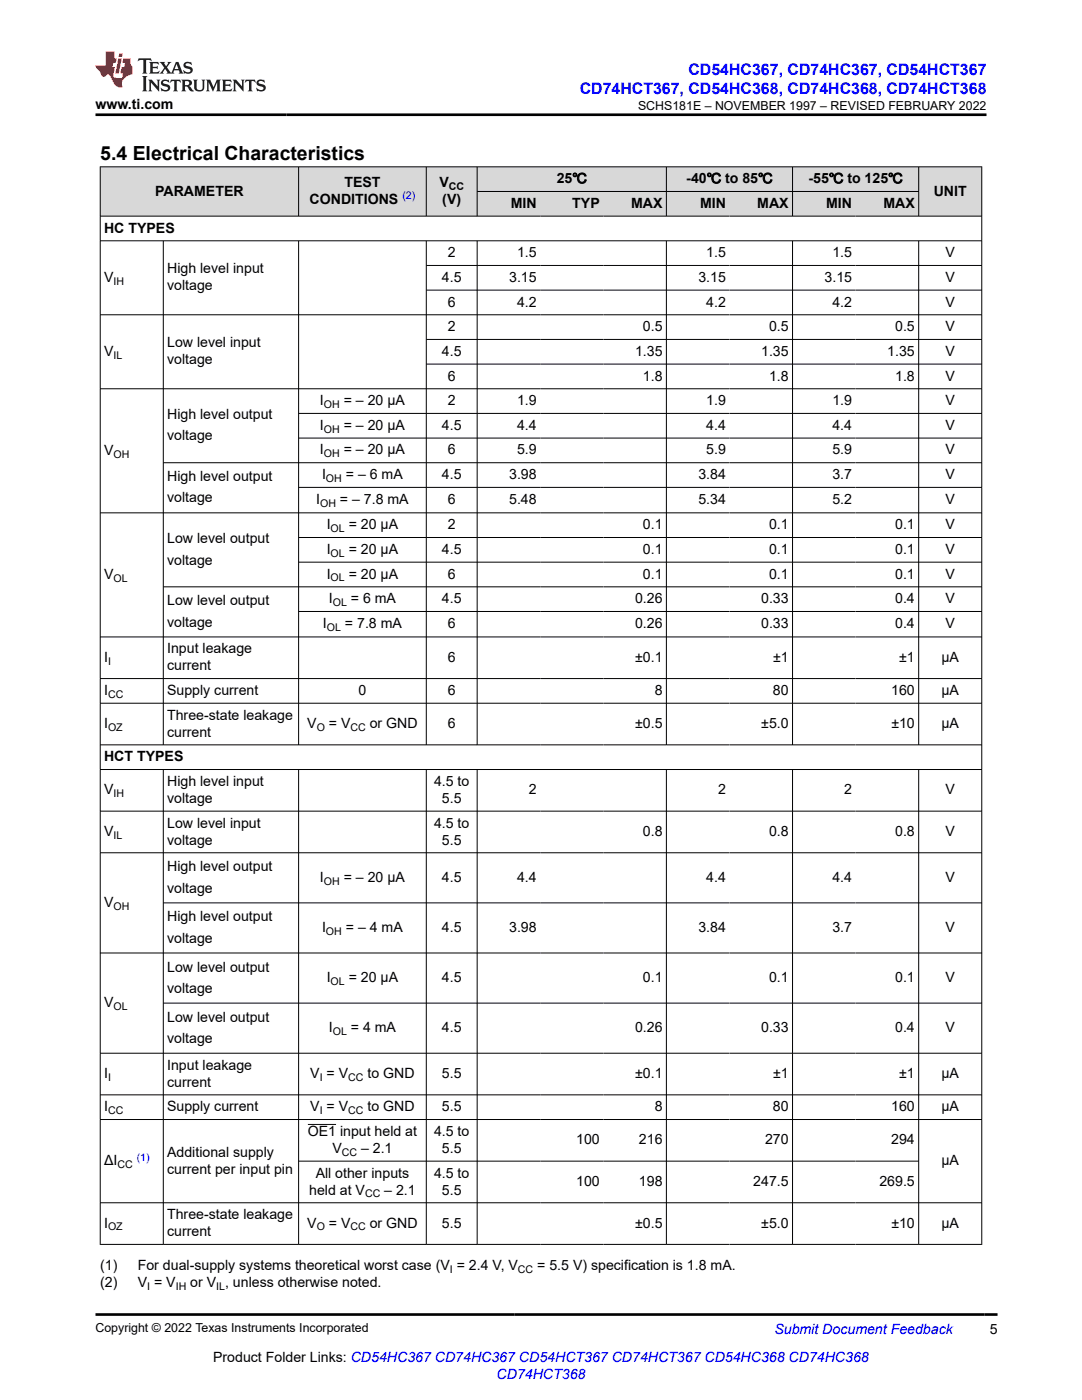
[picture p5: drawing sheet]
<svg xmlns="http://www.w3.org/2000/svg" width="216mm" height="279mm" viewBox="0 0 216 279" stroke-linecap="round" stroke-linejoin="round" font-family="sans-serif">
<g fill="#d8d8d8">
<path d="M20 33.3h175.9v4.9h-175.9z" fill-rule="evenodd"/>
<path d="M20.1 33.4h39.4v9.7h-39.4z" fill-rule="evenodd"/>
<path d="M59.6 33.4h25.4v9.7h-25.4z" fill-rule="evenodd"/>
<path d="M85.1 33.4h10.1v9.7h-10.1z" fill-rule="evenodd"/>
<path d="M95.3 33.4h37.6v4.8h-37.6z" fill-rule="evenodd"/>
<path d="M133 33.4h25.1v4.8h-25.1z" fill-rule="evenodd"/>
<path d="M158.2 33.4h25.1v4.8h-25.1z" fill-rule="evenodd"/>
<path d="M183.4 33.4h12.4v9.7h-12.4z" fill-rule="evenodd"/>
<path d="M95.3 38.3h12.5v4.8h-12.5z" fill-rule="evenodd"/>
<path d="M107.8 38.3h12.6v4.8h-12.6z" fill-rule="evenodd"/>
<path d="M120.4 38.3h12.5v4.8h-12.5z" fill-rule="evenodd"/>
<path d="M133 38.3h12.6v4.8h-12.6z" fill-rule="evenodd"/>
<path d="M145.6 38.3h12.5v4.8h-12.5z" fill-rule="evenodd"/>
<path d="M158.2 38.3h12.5v4.8h-12.5z" fill-rule="evenodd"/>
<path d="M170.7 38.3h12.6v4.8h-12.6z" fill-rule="evenodd"/>
</g>
<g fill="none" stroke="#000" stroke-width=".2">
<path d="M19.9 33.3h176.1M20 33.2v215.2M59.6 33.2v10M85.1 33.2v10M95.2 33.2v10M95.2 38.2h88.2M133 33.2v10M158.1 33.2v10M183.3 33.2v10M195.9 33.2v215.2M19.9 43.1h176.1M19.9 48.1h176.1"/>
<path d="M32.6 48.1v100.6M59.6 48.1v100.6M85.1 48.1v100.6M85.1 53h110.9M85.1 57.9h110.9M95.2 48.1v100.6M133 48.1v100.6M158.1 48.1v100.6M183.3 48.1v100.6M19.9 62.8h176.1M85.1 67.7h110.9M85.1 72.7h110.9"/>
<path d="M196 77.6h-176.1M32.6 92.3h163.4M59.6 82.5h136.4M59.6 87.4h136.4M59.6 97.3h136.4M59.6 107.3h136.4M59.6 112.2h136.4M196 102.3h-176.1M196 117.1h-163.4M19.9 135.4h176.1M59.6 122h136.4M196 127.1h-176.1"/>
<path d="M19.9 140.3h176.1M19.9 148.7h176.1M19.9 153.6h176.1M32.6 153.6v94.8M59.6 153.6v94.8M85.1 153.6v94.8M95.2 153.6v94.8M133 153.6v94.8M158.1 153.6v94.8M183.3 153.6v94.8M19.9 161.9h176.1M19.9 170.2h176.1"/>
<path d="M19.9 190.2h176.1M32.6 180.2h163.4M19.9 210.2h176.1M19.9 218.5h176.1M32.6 200.2h163.4M19.9 223.4h176.1M59.6 231.7h123.8M61.4 224.4h5.7M19.9 240h176.1M19.9 248.3h176.1"/>
</g>
<path d="M27.7 11.6l-.2 .6 .5-.2h.6v.1v2.2l-.2 .4h1l-.2-.4v-2.2v-.1h.5l.5 .2-.1-.6zM29.8 12.4l.2 .3v1.6l-.2 .4h1.9l.1-.6a1.08 1.08 0 0 1-1.3 .2v-.7h.6l.4 .2v-.7l-.4 .2h-.6v-.5l.2-.2a1 1 0 0 1 1 .3l-.1-.5zM31.8 12.4l1 1.1-1 1.2h.9l-.2-.2 .4-.8 .5 .8-.2 .2h1.6l-.2-.2 .1-.5h1l.1 .5-.1 .2h.9l-.2-.4-.8-1.9h-.5l-1 2.1-.8-1.1 .9-1h-.8l.2 .2-.5 .6-.3-.6 .1-.2zM35.2 12.8l.4 1h-.8zM36.8 12.5a.65 .65 0 0 0-.2 .7 .65 .65 0 0 0 .6 .5l.7 .1 .1 .3a.79 .79 0 0 1-.7 .4 .79 .79 0 0 1-.7-.5l.1 .7 .2-.1a.93 .93 0 0 0 1.1 0 .93 .93 0 0 0 .4-.9 1.46 1.46 0 0 0-1.2-.6l-.1-.3a1.09 1.09 0 0 1 1.2 .2l-.2-.6-.1 .1-.6-.2zM28.4 15.2l.2 .4v2.2l-.2 .4h1l-.2-.4v-2.2l.2-.4zM29.6 15.9l.2 .4v1.5l-.2 .4h.8l-.3-.4v-1.3l1.7 1.8v-2l.2-.4h-.8l.2 .2 .1 1.1-1.2-1.3zM32.3 16a.65 .65 0 0 0-.2 .8 .65 .65 0 0 0 .7 .4l.6 .2 .1 .2a.79 .79 0 0 1-.7 .4 .79 .79 0 0 1-.7-.5l.1 .7 .2-.1a.93 .93 0 0 0 1.1 .1 .93 .93 0 0 0 .4-1 1.46 1.46 0 0 0-1.2-.5l-.1-.4a1.09 1.09 0 0 1 1.2 .2l-.2-.6-.1 .1-.6-.1zM34.1 15.9l-.1 .6a.63 .63 0 0 1 .7-.3l.1 1.6-.3 .4h1l-.2-.4v-1.6a.66 .66 0 0 1 .8 .3l-.1-.6zM36.2 15.9l.2 .4v1.5l-.2 .4h.9l-.2-.2v-.7h.5l.1 .2a.79 .79 0 0 0 1.2 .6l-1-.9a.61 .61 0 0 0 .6-.6 .61 .61 0 0 0-.5-.7zM36.9 16.2h.2a.47 .47 0 0 1 .5 .1 .47 .47 0 0 1 .1 .5l-.2 .1-.6 .1zM38.5 15.9l.2 .2a2.27 2.27 0 0 0 .4 2 1.04 1.04 0 0 0 1.7-.7v-1.3l.2-.2h-.8l.2 .4v1.1a.6 .6 0 0 1-.6 .6 .6 .6 0 0 1-.6-.6v-1.1l.3-.4zM41.1 15.9l.2 .4v1.5l-.2 .4h.7l-.2-.4v-1.4l.9 1.9 .8-1.9v1.4l-.2 .4h1l-.3-.4v-1.5l.3-.4h-.8l-.7 1.5-.7-1.5zM44.3 15.9l.2 .4v1.5l-.2 .4h1.9l.1-.6a1.09 1.09 0 0 1-1.3 .2v-.7h.6l.4 .2v-.6l-.4 .2h-.6v-.6l.2-.1a1.01 1.01 0 0 1 1 .3l-.1-.6zM46.4 15.9l.3 .4v1.5l-.3 .4h.8l-.2-.4v-1.3l1.6 1.8v-2l.2-.4h-.7l.2 .2v1.1l-1.2-1.3zM49 15.9l-.1 .6a.63 .63 0 0 1 .8-.3v1.6l-.3 .4h1l-.2-.4v-1.6a.66 .66 0 0 1 .8 .3l-.1-.6zM51.4 16a.65 .65 0 0 0-.2 .8 .65 .65 0 0 0 .6 .4l.6 .2 .2 .2a.79 .79 0 0 1-.8 .4 .79 .79 0 0 1-.6-.5l.1 .7 .2-.1a.93 .93 0 0 0 1 .1 .93 .93 0 0 0 .5-1 1.46 1.46 0 0 0-1.3-.5l-.1-.4a1.09 1.09 0 0 1 1.3 .2l-.2-.6-.2 .1-.5-.1z" fill="#231f20"/>
<path d="M21.1 10.3v2.7h-2.1l.1 .4 .9 1a.95 .95 0 0 0 .9 .9 .59 .59 0 0 1 .6-.4 .59 .59 0 0 1 .5 .3l.4 .8a1.59 1.59 0 0 0 2.1 1.4 1.61 1.61 0 0 1 1-2.3l1-.3-.1-1.5a1.59 1.59 0 0 1-.4-1.7h-1.4l-.2 .9h.5l-.1 .9h-.5l-.2 .9v.3l.4 .1-.2 .9h-.6a.73 .73 0 0 1-1.1-.7l.3-1.5h-.5l.2-.9h.5l.2-.9h-.5v-1.3zM23.6 11.6l-.6 3.1h.7l.6-3.1zM23.8 10.7l-.1 .6h.7l.1-.6z" fill="#ed1c24"/>
<path d="M19.1 22.9h177.8M19.1 262.3h179.9" fill="none" stroke="#000" stroke-width=".53"/>
<text font-size="3.9" x="20" y="32">5.4 Electrical Characteristics</text>
<g font-size="3.2" fill="#00f">
<text x="137.4" y="14.9">CD54HC367, CD74HC367, CD54HCT367</text>
<text x="115.7" y="18.7">CD74HCT367, CD54HC368, CD74HC368, CD74HCT368</text>
</g>
<g font-size="2.8">
<text x="19.1" y="21.8">www.ti.com</text>
<text x="31" y="39">PARAMETER</text>
<text x="61.8" y="40.7">CONDITIONS</text>
<text x="68.7" y="37.3">TEST</text>
<text x="87.7" y="37.3">V</text>
<text x="88.3" y="40.7">(V)</text>
<text x="101.9" y="41.5">MIN</text>
<text x="111.1" y="36.6">25℃</text>
<text x="114.2" y="41.5">TYP</text>
<text x="125.9" y="41.5">MAX</text>
<text x="136.9" y="36.6">-40℃ to 85℃</text>
<text x="139.7" y="41.5">MIN</text>
<text x="151.1" y="41.5">MAX</text>
<text x="161.3" y="36.6">-55℃ to 125℃</text>
<text x="164.8" y="41.5">MIN</text>
<text x="176.3" y="41.5">MAX</text>
<text x="186.3" y="39">UNIT</text>
<text x="20.8" y="46.4">HC TYPES</text>
<text x="89.4" y="51.3">2</text>
<text x="103.2" y="51.3">1.5</text>
<text x="140.9" y="51.3">1.5</text>
<text x="166.1" y="51.3">1.5</text>
<text x="188.7" y="51.3">V</text>
<text x="20.8" y="56.3">V</text>
<text x="33.4" y="54.6">High level input</text>
<text x="33.4" y="57.9">voltage</text>
<text x="88.2" y="56.3">4.5</text>
<text x="101.6" y="56.3">3.15</text>
<text x="139.4" y="56.3">3.15</text>
<text x="164.5" y="56.3">3.15</text>
<text x="188.7" y="56.3">V</text>
<text x="89.4" y="61.2">6</text>
<text x="103.2" y="61.2">4.2</text>
<text x="140.9" y="61.2">4.2</text>
<text x="166.1" y="61.2">4.2</text>
<text x="188.7" y="61.2">V</text>
<text x="20.8" y="71">V</text>
<text x="33.4" y="69.3">Low level input</text>
<text x="88.2" y="71">4.5</text>
<text x="89.4" y="66.1">2</text>
<text x="126.7" y="71">1.35</text>
<text x="128.3" y="66.1">0.5</text>
<text x="151.9" y="71">1.35</text>
<text x="153.5" y="66.1">0.5</text>
<text x="177.1" y="71">1.35</text>
<text x="178.6" y="66.1">0.5</text>
<text x="188.7" y="66.1">V</text>
<text x="188.7" y="71">V</text>
<text x="33.4" y="72.7">voltage</text>
<text x="89.4" y="75.9">6</text>
<text x="128.3" y="75.9">1.8</text>
<text x="153.5" y="75.9">1.8</text>
<text x="178.6" y="75.9">1.8</text>
<text x="188.7" y="75.9">V</text>
<text x="33.4" y="83.7">High level output</text>
<text x="63.8" y="80.9">I</text>
<text x="68.6" y="80.9">= – 20 μA</text>
<text x="89.4" y="80.9">2</text>
<text x="103.2" y="80.9">1.9</text>
<text x="140.9" y="80.9">1.9</text>
<text x="166.1" y="80.9">1.9</text>
<text x="188.7" y="80.9">V</text>
<text x="33.4" y="87.9">voltage</text>
<text x="63.8" y="85.8">I</text>
<text x="68.6" y="85.8">= – 20 μA</text>
<text x="88.2" y="85.8">4.5</text>
<text x="103.2" y="85.8">4.4</text>
<text x="140.9" y="85.8">4.4</text>
<text x="166.1" y="85.8">4.4</text>
<text x="188.7" y="85.8">V</text>
<text x="20.8" y="90.8">V</text>
<text x="63.8" y="90.7">I</text>
<text x="64.3" y="95.6">I</text>
<text x="68.6" y="90.7">= – 20 μA</text>
<text x="69" y="95.6">= – 6 mA</text>
<text x="88.2" y="95.6">4.5</text>
<text x="89.4" y="90.7">6</text>
<text x="101.6" y="95.6">3.98</text>
<text x="103.2" y="90.7">5.9</text>
<text x="139.4" y="95.6">3.84</text>
<text x="140.9" y="90.7">5.9</text>
<text x="166.1" y="90.7">5.9</text>
<text x="166.1" y="95.6">3.7</text>
<text x="188.7" y="90.7">V</text>
<text x="188.7" y="95.6">V</text>
<text x="33.4" y="96">High level output</text>
<text x="33.4" y="100.3">voltage</text>
<text x="63.1" y="100.6">I</text>
<text x="67.8" y="100.6">= – 7.8 mA</text>
<text x="89.4" y="100.6">6</text>
<text x="101.6" y="100.6">5.48</text>
<text x="139.4" y="100.6">5.34</text>
<text x="166.1" y="100.6">5.2</text>
<text x="188.7" y="100.6">V</text>
<text x="65.2" y="105.6">I</text>
<text x="69.6" y="105.6">= 20 μA</text>
<text x="89.4" y="105.6">2</text>
<text x="128.3" y="105.6">0.1</text>
<text x="153.5" y="105.6">0.1</text>
<text x="178.6" y="105.6">0.1</text>
<text x="188.7" y="105.6">V</text>
<text x="33.4" y="108.4">Low level output</text>
<text x="33.4" y="112.7">voltage</text>
<text x="65.2" y="110.5">I</text>
<text x="69.6" y="110.5">= 20 μA</text>
<text x="88.2" y="110.5">4.5</text>
<text x="128.3" y="110.5">0.1</text>
<text x="153.5" y="110.5">0.1</text>
<text x="178.6" y="110.5">0.1</text>
<text x="188.7" y="110.5">V</text>
<text x="20.8" y="115.5">V</text>
<text x="65.2" y="115.5">I</text>
<text x="69.6" y="115.5">= 20 μA</text>
<text x="89.4" y="115.5">6</text>
<text x="128.3" y="115.5">0.1</text>
<text x="153.5" y="115.5">0.1</text>
<text x="178.6" y="115.5">0.1</text>
<text x="188.7" y="115.5">V</text>
<text x="33.4" y="120.8">Low level output</text>
<text x="33.4" y="125">voltage</text>
<text x="64.4" y="125.4">I</text>
<text x="65.6" y="120.4">I</text>
<text x="68.8" y="125.4">= 7.8 mA</text>
<text x="70" y="120.4">= 6 mA</text>
<text x="88.2" y="120.4">4.5</text>
<text x="89.4" y="125.4">6</text>
<text x="126.7" y="120.4">0.26</text>
<text x="126.7" y="125.4">0.26</text>
<text x="151.9" y="120.4">0.33</text>
<text x="151.9" y="125.4">0.33</text>
<text x="178.6" y="120.4">0.4</text>
<text x="178.6" y="125.4">0.4</text>
<text x="188.7" y="120.4">V</text>
<text x="188.7" y="125.4">V</text>
<text x="33.4" y="130.4">Input leakage</text>
<text x="20.8" y="132.1">I</text>
<text x="33.4" y="133.8">current</text>
<text x="89.4" y="132.1">6</text>
<text x="126.7" y="132.1">±0.1</text>
<text x="154.3" y="132.1">±1</text>
<text x="179.4" y="132.1">±1</text>
<text x="187.9" y="132.1">μA</text>
<text x="20.8" y="138.7">I</text>
<text x="33.4" y="138.7">Supply current</text>
<text x="33.4" y="143.6">Three-state leakage</text>
<text x="71.5" y="138.7">0</text>
<text x="89.4" y="138.7">6</text>
<text x="130.6" y="138.7">8</text>
<text x="154.2" y="138.7">80</text>
<text x="177.8" y="138.7">160</text>
<text x="187.9" y="138.7">μA</text>
<text x="20.8" y="145.3">I</text>
<text x="33.4" y="147">current</text>
<text x="61.3" y="145.3">V</text>
<text x="65.6" y="145.3">= V</text>
<text x="73.8" y="145.3">or GND</text>
<text x="89.4" y="145.3">6</text>
<text x="126.7" y="145.3">±0.5</text>
<text x="151.9" y="145.3">±5.0</text>
<text x="177.9" y="145.3">±10</text>
<text x="187.9" y="145.3">μA</text>
<text x="20.8" y="151.9">HCT TYPES</text>
<text x="20.8" y="158.5">V</text>
<text x="33.4" y="156.8">High level input</text>
<text x="33.4" y="160.2">voltage</text>
<text x="86.6" y="156.8">4.5 to</text>
<text x="88.2" y="160.2">5.5</text>
<text x="105.5" y="158.5">2</text>
<text x="143.3" y="158.5">2</text>
<text x="168.5" y="158.5">2</text>
<text x="188.7" y="158.5">V</text>
<text x="20.8" y="166.8">V</text>
<text x="33.4" y="165.2">Low level input</text>
<text x="86.6" y="165.2">4.5 to</text>
<text x="128.3" y="166.8">0.8</text>
<text x="153.5" y="166.8">0.8</text>
<text x="178.6" y="166.8">0.8</text>
<text x="188.7" y="166.8">V</text>
<text x="33.4" y="168.5">voltage</text>
<text x="33.4" y="173.9">High level output</text>
<text x="88.2" y="168.5">5.5</text>
<text x="33.4" y="178.1">voltage</text>
<text x="63.8" y="176">I</text>
<text x="68.6" y="176">= – 20 μA</text>
<text x="88.2" y="176">4.5</text>
<text x="103.2" y="176">4.4</text>
<text x="140.9" y="176">4.4</text>
<text x="166.1" y="176">4.4</text>
<text x="188.7" y="176">V</text>
<text x="20.8" y="181">V</text>
<text x="33.4" y="183.9">High level output</text>
<text x="33.4" y="188.1">voltage</text>
<text x="64.3" y="186">I</text>
<text x="69" y="186">= – 4 mA</text>
<text x="88.2" y="186">4.5</text>
<text x="101.6" y="186">3.98</text>
<text x="139.4" y="186">3.84</text>
<text x="166.1" y="186">3.7</text>
<text x="188.7" y="186">V</text>
<text x="33.4" y="193.9">Low level output</text>
<text x="65.2" y="196">I</text>
<text x="69.6" y="196">= 20 μA</text>
<text x="88.2" y="196">4.5</text>
<text x="128.3" y="196">0.1</text>
<text x="153.5" y="196">0.1</text>
<text x="178.6" y="196">0.1</text>
<text x="188.7" y="196">V</text>
<text x="20.8" y="201">V</text>
<text x="33.4" y="198.1">voltage</text>
<text x="33.4" y="203.9">Low level output</text>
<text x="33.4" y="208.1">voltage</text>
<text x="65.6" y="206">I</text>
<text x="70" y="206">= 4 mA</text>
<text x="88.2" y="206">4.5</text>
<text x="126.7" y="206">0.26</text>
<text x="151.9" y="206">0.33</text>
<text x="178.6" y="206">0.4</text>
<text x="188.7" y="206">V</text>
<text x="20.8" y="215.2">I</text>
<text x="33.4" y="213.5">Input leakage</text>
<text x="61.9" y="215.2">V = V</text>
<text x="73.3" y="215.2">to GND</text>
<text x="88.2" y="215.2">5.5</text>
<text x="126.7" y="215.2">±0.1</text>
<text x="154.3" y="215.2">±1</text>
<text x="179.4" y="215.2">±1</text>
<text x="187.9" y="215.2">μA</text>
<text x="20.8" y="221.8">I</text>
<text x="33.4" y="216.9">current</text>
<text x="33.4" y="221.8">Supply current</text>
<text x="61.9" y="221.8">V = V</text>
<text x="73.3" y="221.8">to GND</text>
<text x="88.2" y="221.8">5.5</text>
<text x="130.6" y="221.8">8</text>
<text x="154.2" y="221.8">80</text>
<text x="177.8" y="221.8">160</text>
<text x="187.9" y="221.8">μA</text>
<text x="61.4" y="226.7">OE1 input held at</text>
<text x="86.6" y="226.7">4.5 to</text>
<text x="20.8" y="232.5">ΔI</text>
<text x="33.4" y="230.9">Additional supply</text>
<text x="66.3" y="230.1">V</text>
<text x="72" y="230.1">– 2.1</text>
<text x="88.2" y="230.1">5.5</text>
<text x="115" y="228.4">100</text>
<text x="127.5" y="228.4">216</text>
<text x="152.7" y="228.4">270</text>
<text x="177.8" y="228.4">294</text>
<text x="187.9" y="232.5">μA</text>
<text x="33.4" y="234.2">current per input pin</text>
<text x="61.7" y="238.4">held at V</text>
<text x="63" y="235">All other inputs</text>
<text x="76.7" y="238.4">– 2.1</text>
<text x="86.6" y="235">4.5 to</text>
<text x="88.2" y="238.4">5.5</text>
<text x="115" y="236.7">100</text>
<text x="127.5" y="236.7">198</text>
<text x="150.3" y="236.7">247.5</text>
<text x="175.5" y="236.7">269.5</text>
<text x="20.8" y="245">I</text>
<text x="33.4" y="243.3">Three-state leakage</text>
<text x="61.3" y="245">V</text>
<text x="65.6" y="245">= V</text>
<text x="73.8" y="245">or GND</text>
<text x="88.2" y="245">5.5</text>
<text x="126.7" y="245">±0.5</text>
<text x="151.9" y="245">±5.0</text>
<text x="177.9" y="245">±10</text>
<text x="187.9" y="245">μA</text>
<text x="33.4" y="246.7">current</text>
<text x="20" y="253.5">(1)</text>
<text x="20" y="256.9">(2)</text>
<text x="27.5" y="253.5">For dual-supply systems theoretical worst case (V = 2.4 V, V</text>
<text x="27.5" y="256.9">V = V</text>
<text x="38" y="256.9">or V , unless otherwise noted.</text>
<text x="107.2" y="253.5">= 5.5 V) specification is 1.8 mA.</text>
<text x="197.5" y="266.1">5</text>
<text x="42.5" y="271.7">Product Folder Links: CD54HC367 CD74HC367 CD54HCT367 CD74HCT367 CD54HC368 CD74HC368</text>
</g>
<g font-size="2.8" fill="#00f">
<text x="154.5" y="266.2">Submit Document Feedback</text>
<text x="99.1" y="275.1">CD74HCT368</text>
</g>
<g font-size="2.5">
<text x="127.3" y="21.9">SCHS181E – NOVEMBER 1997 – REVISED FEBRUARY 2022</text>
<text x="19.1" y="265.9">Copyright © 2022 Texas Instruments Incorporated</text>
</g>
<g font-size="2.1" fill="#00f">
<text x="80.3" y="39.8">(2)</text>
<text x="27.3" y="231.6">(1)</text>
</g>
<g font-size="2.1">
<text x="89.5" y="37.9">CC</text>
<text x="22.6" y="56.8">IH</text>
<text x="22.6" y="71.6">IL</text>
<text x="64.6" y="81.4">OH</text>
<text x="64.6" y="86.3">OH</text>
<text x="22.6" y="91.3">OH</text>
<text x="64.6" y="91.3">OH</text>
<text x="63.9" y="101.2">OH</text>
<text x="65" y="96.2">OH</text>
<text x="66" y="106.2">OL</text>
<text x="66" y="111.1">OL</text>
<text x="22.6" y="116.1">OL</text>
<text x="66" y="116">OL</text>
<text x="65.2" y="126">OL</text>
<text x="66.4" y="121">OL</text>
<text x="21.6" y="132.6">I</text>
<text x="21.6" y="139.3">CC</text>
<text x="21.6" y="145.9">OZ</text>
<text x="63.2" y="145.9">O</text>
<text x="69.9" y="145.9">CC</text>
<text x="22.6" y="159.1">IH</text>
<text x="22.6" y="167.4">IL</text>
<text x="64.6" y="176.6">OH</text>
<text x="22.6" y="181.6">OH</text>
<text x="65" y="186.6">OH</text>
<text x="66" y="196.6">OL</text>
<text x="22.6" y="201.6">OL</text>
<text x="66.4" y="206.6">OL</text>
<text x="21.6" y="215.7">I</text>
<text x="63.8" y="215.7">I</text>
<text x="69.5" y="215.7">CC</text>
<text x="21.6" y="222.3">CC</text>
<text x="63.8" y="222.3">I</text>
<text x="69.5" y="222.3">CC</text>
<text x="23.4" y="233.1">CC</text>
<text x="68.2" y="230.6">CC</text>
<text x="72.8" y="239">CC</text>
<text x="21.6" y="245.6">OZ</text>
<text x="63.2" y="245.6">O</text>
<text x="69.9" y="245.6">CC</text>
<text x="29.4" y="257.5">I</text>
<text x="35.1" y="257.5">IH</text>
<text x="43.1" y="257.5">IL</text>
<text x="89.8" y="254.1">I</text>
<text x="103.4" y="254.1">CC</text>
</g>
</svg>
